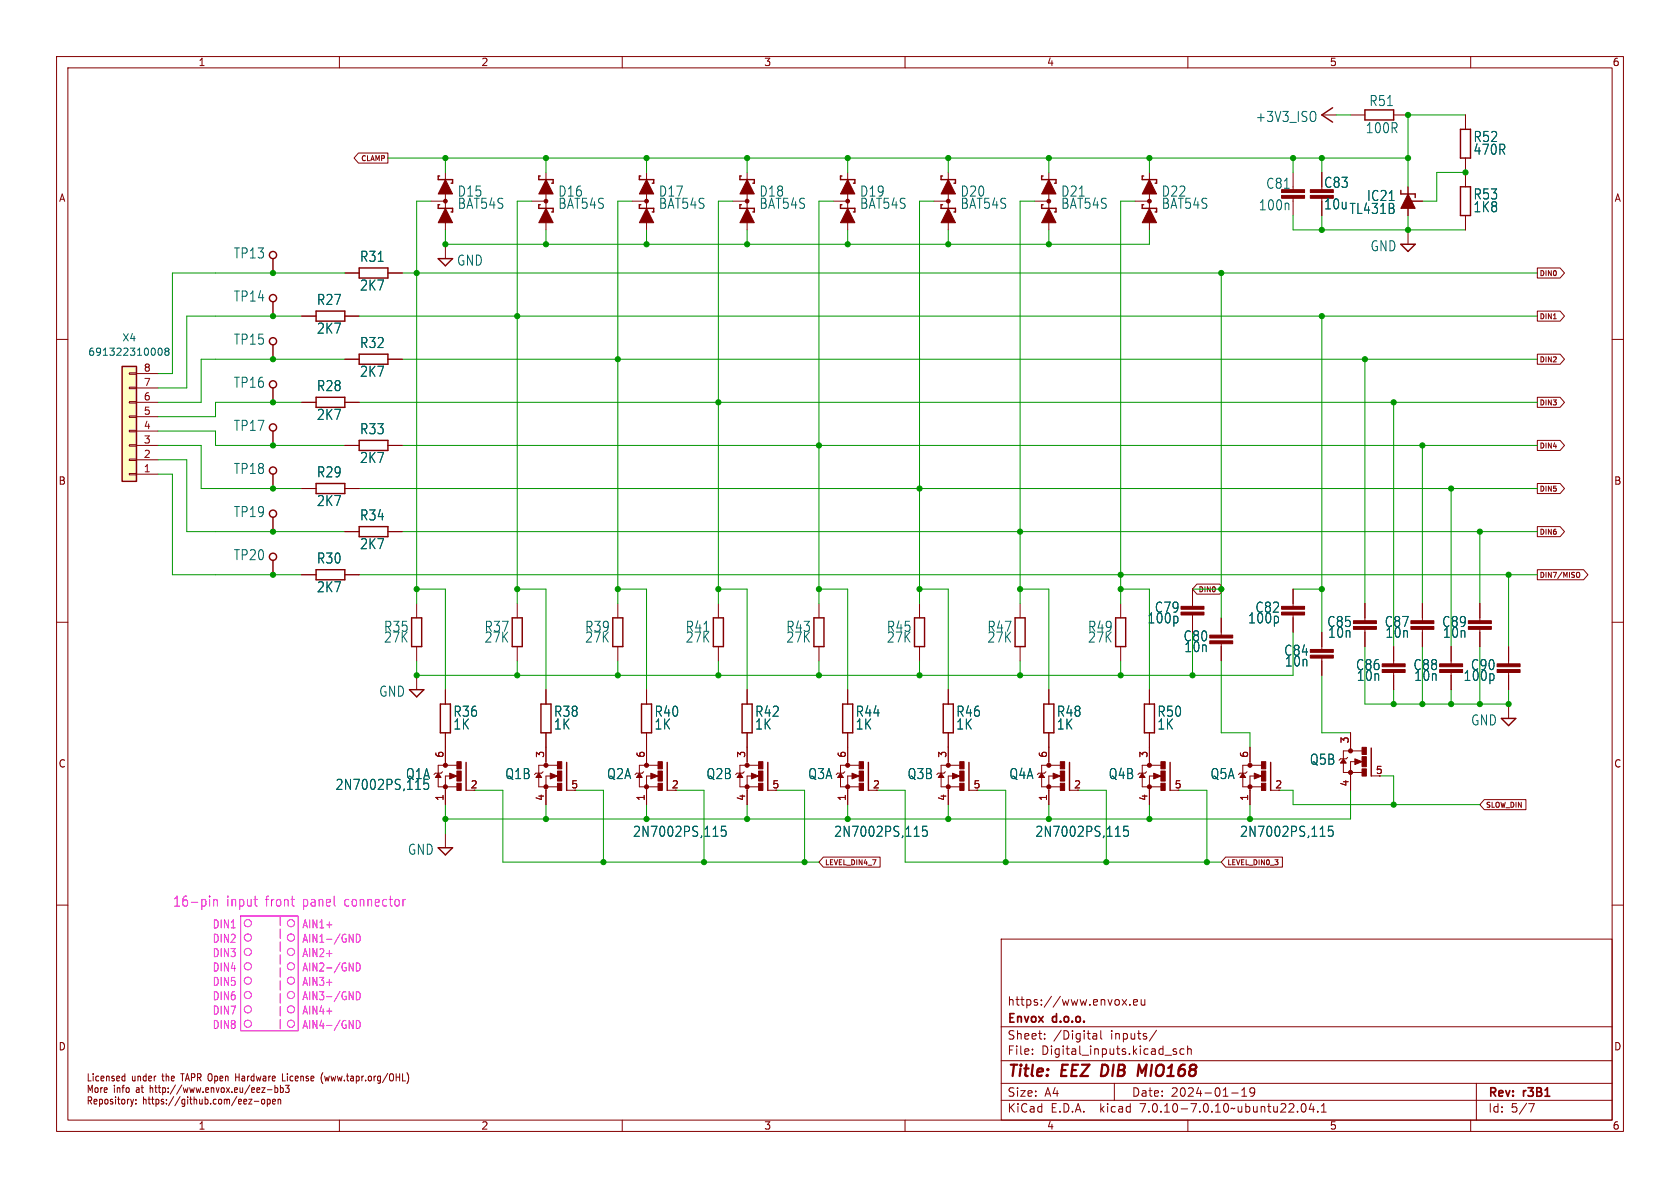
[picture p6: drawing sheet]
<svg xmlns="http://www.w3.org/2000/svg" width="297mm" height="210mm" viewBox="0 0 297 210" stroke-linecap="round" stroke-linejoin="round" font-family="sans-serif">
<g fill="none" stroke="#840000" stroke-width=".18">
<path d="M10 10h277v190h-277zM12 12h273v186h-273zM60 10v2M110 10v2M160 10v2M210 10v2M260 10v2M63.4 27.1h5.2v1.7h-5.2l-.8-.9zM76.2 35.6h2.5M78.7 30.5v10.1M94 35.6h2.5M96.5 30.5v10.1"/>
<path d="M111.8 35.6h2.5M114.3 30.5v10.1M129.5 35.6h2.6M132.1 30.5v10.1M147.3 35.6h2.6M149.9 30.5v10.1M165.1 35.6h2.5M167.6 30.5v10.1M182.9 35.6h2.5M185.4 30.5v10.1M200.7 35.6h2.5M203.2 30.5v10.1"/>
<path d="M228.6 30.5v3M228.6 35.1v3M233.7 20.3h2.5M233.7 30.5v2.5M238.8 20.3h2.5M246.4 20.3h2.5M248.9 33v5.1M248.9 35.6h2.6M259.1 20.3v2.6M259.1 27.9v5.1M259.1 38.1v2.5M10 60h2"/>
<path d="M48.3 55.9h.1M48.3 48.3h.1M53.3 55.9h2.6M61 55.9h2.5M61 48.3h2.5M68.6 48.3h2.5M78.7 43.2v2.5M248.9 40.6v2.6M271.8 55h4l.8 .9-.8 .9h-4zM271.8 47.4h4l.8 .9-.8 .8h-4zM274.6 56.3h.5M285 60h2"/>
<path d="M22.9 65.9h1.2v.3h-1.2zM22.9 68.5h1.2v.2h-1.2zM22.9 71h1.2v.2h-1.2zM22.9 73.5h1.2v.3h-1.2zM22.9 76.1h1.2v.2h-1.2zM22.9 78.6h1.2v.3h-1.2zM24.1 78.7h3.8M24.1 76.2h3.8M24.1 73.7h3.8M24.1 71.1h3.8M24.1 68.6h3.8M24.1 66h3.8"/>
<path d="M48.3 78.7h.1M48.3 71.1h.1M48.3 63.5h.1M53.3 71.1h2.6M61 78.7h2.5M61 71.1h2.5M61 63.5h2.5M68.6 78.7h2.5M68.6 63.5h2.5M271.8 70.2h4l.8 .9-.8 .9h-4zM271.8 62.6h4l.8 .9-.8 .9h-4zM271.8 77.9h4l.8 .8-.8 .9h-4z"/>
<path d="M22.9 81.2h1.2v.2h-1.2zM22.9 83.7h1.2v.2h-1.2zM24.1 83.8h3.8M24.1 81.3h3.8M48.3 86.4h.1M48.3 94h.1M53.3 86.4h2.6M61 94h2.5M61 86.4h2.5M68.6 94h2.5M271.8 93.1h4l.8 .9-.8 .9h-4zM271.8 85.5h4l.8 .9-.8 .8h-4z"/>
<path d="M10 110h2M48.3 101.6h.1M53.3 101.6h2.6M61 101.6h2.5M73.7 106.7v2.5M73.7 114.3v2.5M73.7 119.4v2.5M91.4 106.7v2.5M91.4 114.3v2.5M109.2 106.7v2.5M109.2 114.3v2.5M127 106.7v2.5"/>
<path d="M127 114.3v2.5M144.8 106.7v2.5M144.8 114.3v2.5M162.6 106.7v2.5M162.6 114.3v2.5M180.3 106.7v2.5M180.3 114.3v2.5M198.1 106.7v2.5M198.1 114.3v2.5M210.8 104.1v3.1M210.8 108.7v3.1M211.6 103.3h4l.8 .8-.8 .9h-4l-.8-.9z"/>
<path d="M215.9 109.2v3.1M215.9 113.8v3M228.6 104.1v3.1M228.6 108.7v3.1M233.7 111.8v3M233.7 116.3v3.1M241.3 106.7v3M241.3 111.3v3M246.4 114.3v3M246.4 118.9v3M251.5 106.7v3M251.5 111.3v3"/>
<path d="M256.5 114.3v3M256.5 118.9v3M261.6 106.7v3M261.6 111.3v3M266.7 114.3v3M266.7 118.9v3M271.8 100.7h8.2l.7 .9-.7 .9h-8.2zM278.8 101.2h.4l.1 .3-.1 .4-.1 .2-.3-.1M285 110h2M78.2 136.4l-.2 .3h-1l-.3 .2M78.7 121.9v2.6M78.7 129.5v5.8"/>
<path d="M79.6 137.2h-.9v5M80.7 135.3h-3.2v3.8h3.3M82.4 139.7h1.4M96 136.4l-.2 .3h-1.1l-.2 .2M96.5 121.9v2.6M96.5 129.5v5.8M97.4 137.2h-.9v5M98.5 135.3h-3.3v3.8h3.4M100.2 139.7h1.4M113.8 136.4l-.3 .3h-1l-.2 .2M114.3 121.9v2.6M114.3 129.5v5.8"/>
<path d="M115.2 137.2h-.9v5M116.3 135.3h-3.3v3.8h3.3M118 139.7h1.4M131.6 136.4l-.3 .3h-1l-.3 .2M132.1 121.9v2.6M132.1 129.5v5.8M133 137.2h-.9v5M134.1 135.3h-3.3v3.8h3.3M135.7 139.7h1.5M149.4 136.4l-.3 .3h-1l-.3 .2M149.9 121.9v2.6M149.9 129.5v5.8"/>
<path d="M150.7 137.2h-.8v5M151.9 135.3h-3.3v3.8h3.3M153.5 139.7h1.4M167.1 136.4l-.2 .3h-1l-.3 .2M167.6 121.9v2.6M167.6 129.5v5.8M168.5 137.2h-.9v5M169.6 135.3h-3.2v3.8h3.3M171.3 139.7h1.4M184.9 136.4l-.2 .3h-1.1l-.2 .2M185.4 121.9v2.6M185.4 129.5v5.8"/>
<path d="M186.3 137.2h-.9v5M187.4 135.3h-3.3v3.8h3.4M189.1 139.7h1.4M202.7 136.4l-.3 .3h-1l-.2 .2M203.2 121.9v2.6M203.2 129.5v5.8M204.1 137.2h-.9v5M205.2 135.3h-3.3v3.8h3.3M206.9 139.7h1.4M220.5 136.4l-.3 .3h-1l-.3 .2M221 132.1v3.2M221.9 137.2h-.9v5"/>
<path d="M223 135.3h-3.3v3.8h3.3M224.6 139.7h1.5M238.3 133.9l-.3 .2h-1l-.3 .3M238.8 129.5v3.2M239.6 134.6h-.8v5.1M240.8 132.7h-3.3v3.9h3.3M242.4 137.2h1.4M266.7 124.5v2.5M10 160h2M78.7 147.3v2.6M145.6 151.5h10v1.8h-10l-.8-.9zM216.7 151.5h10v1.8h-10l-.8-.9z"/>
<path d="M262.4 141.4h7.4v1.7h-7.4l-.8-.9zM285 160h2M177 166h108v32h-108zM198.4 176.7l.8 1M199.2 176.7l-.8 1M199.7 177.6v.1M200.4 177.2l.7-.1-.1-.3-.4-.1-.2 .2 .1 .7h.5M201.7 176.7l.1 .9 .4 .1 .2-.1M202.4 176.7v1M21.8 190.2l.3 .1M22.1 189.8v1.3M22.1 191l-.3 .1"/>
<path d="M23.1 194.3l.3 .9M23.4 195.2l-.1 .3M23.6 194.3l-.2 .9M24 195v.2M24 194.4v.1M41.7 189.8v1.3M41.7 190.4h.6M44 194.3h.5l-.5 .9h.5M44.9 194.7h.9M46.3 194.4l.3-.1 .2 .3v.3l-.2 .3-.3-.1-.1-.2zM47.3 192.6h.8M47.3 194.4l.3-.1 .2 .3-.1 .5h-.4"/>
<path d="M47.3 194.3v1.3M48.2 194.7l.5-.1v-.2l-.4-.1-.1 .2v.6h.5M48.6 191.9v1.2M48.6 192.3h.3l.2 .2-.1 .6h-.4M49.2 194.4l.1-.1 .3 .1v.8M49.2 194.3v.9M49.6 192.3h.3l.2 .2-.1 .6h-.4M49.6 191.9v1.2M49.9 189.8v1.3h.5M50.4 191.9h.7l-.3 .4 .3 .2v.5l-.2 .1-.5-.1M57.1 189.6a1.65 1.65 0 0 0 0 2M57.4 190.2l.2 .9"/>
<path d="M60 198v2M71.9 189.6a1.65 1.65 0 0 1 0 2M110 198v2M160 198v2M177 194.5h108M177 191.5h108M177 187.5h108M177 181.5h108M182.5 186.3v.1M182.5 185.5v.1M184.7 183.6v.1M184.7 182.8v.1"/>
<path d="M193.2 183.5l.2 .2 .5-.1M193.2 182.8h.6l.1 .9M193.9 183.1h-.5l-.2 .2M194.6 182.2v1.3l.2 .2M197 191.5v3M204.5 182.1l-1.3 2M206 186.5h1.1M208 185.5l-.4-.1-.2 .2 .1 .2 .5 .2v.3h-.6M209.3 185.5l-.4-.1-.3 .3v.4l.1 .2h.6M210 184.9v1.5M210 185.5l.2-.1 .3 .1 .1 .9M210 198v2"/>
<path d="M217.7 193.2h1.2M219.5 193.8h.9M219.5 192.7l.5-.4v1.5M221.8 192.9l-.3 .3h-.3l-.2-.3 .1-.5 .4-.1 .2 .1a.99 .99 0 0 1-.3 1.4h-.3M229.4 196.5v.1M230.2 195.2l.2-.1a.81 .81 0 0 1 .6 .6 .81 .81 0 0 1-.3 .8l-.2 .1a.81 .81 0 0 1-.3-1.4zM231.8 195l-.3 1.1h.9M232.2 195.6v1M233 196.5v.1M233.6 196.6h.9M233.6 195.5l.4-.4v1.5M260 198v2"/>
<path d="M261 191.5v6.5M270.2 195.1h1l-.6 1.5"/>
</g>
<path d="M194.9 188.2l-.3 2h.5M201.4 188.2l.4 1.4 .9-1.4" fill="none" stroke="#840000" stroke-width=".4"/>
<g fill="none" stroke="#840000" stroke-width=".25">
<path d="M235.6 19.1l-1.9 1.2 1.9 1.3M241.3 19.4h5.1v1.8h-5.1zM77.7 36.2h-.2v.6h2.5v.7h-.2M77.7 31.1h-.2v.7h2.5v.6h-.2M95.5 36.2h-.3v.6h2.6v.7h-.3M95.5 31.1h-.3v.7h2.6v.6h-.3M113.3 36.2h-.3v.6h2.6v.7h-.3M113.3 31.1h-.3v.7h2.6v.6h-.3M131.1 36.2h-.3v.6h2.5v.7h-.2M131.1 31.1h-.3v.7h2.5v.6h-.2M148.8 36.2h-.2v.6h2.5v.7h-.2M148.8 31.1h-.2v.7h2.5v.6h-.2"/>
<path d="M166.6 36.2h-.2v.6h2.5v.7h-.2M166.6 31.1h-.2v.7h2.5v.6h-.2M184.4 36.2h-.3v.6h2.6v.7h-.3M184.4 31.1h-.3v.7h2.6v.6h-.3M202.2 36.2h-.3v.6h2.6v.7h-.3M202.2 31.1h-.3v.7h2.6v.6h-.3M247.6 33.7v.6h2.6v.6M258.2 22.9h1.8v5h-1.8zM258.2 33h1.8v5.1h-1.8zM48.3 45.7v2.6M48.3 53.3v2.6M55.9 55h5.1v1.8h-5.1z"/>
<path d="M63.5 47.4h5.1v1.7h-5.1zM77.5 45.7h2.5l-1.3 1.3zM247.6 43.2h2.6l-1.3 1.3zM21.6 64.8h2.5v20.3h-2.5zM48.3 61v2.5M48.3 68.6v2.5M48.3 76.2v2.5M55.9 70.2h5.1v1.8h-5.1zM63.5 62.6h5.1v1.8h-5.1zM63.5 77.9h5.1v1.7h-5.1zM48.3 83.8v2.6M48.3 91.4v2.6"/>
<path d="M48.3 99.1v2.5M55.9 85.5h5.1v1.7h-5.1zM63.5 93.1h5.1v1.8h-5.1zM55.9 100.7h5.1v1.8h-5.1zM72.8 109.2h1.7v5.1h-1.7zM90.6 109.2h1.7v5.1h-1.7zM108.3 109.2h1.8v5.1h-1.8zM126.1 109.2h1.8v5.1h-1.8zM143.9 109.2h1.8v5.1h-1.8zM161.7 109.2h1.7v5.1h-1.7zM179.5 109.2h1.7v5.1h-1.7zM197.2 109.2h1.8v5.1h-1.8z"/>
<path d="M72.4 121.9h2.5l-1.2 1.3zM77.9 124.5h1.7v5h-1.7zM82.4 134.8v4.9M95.6 124.5h1.8v5h-1.8zM100.2 134.8v4.9M113.4 124.5h1.8v5h-1.8zM118 134.8v4.9M131.2 124.5h1.8v5h-1.8zM135.7 134.8v4.9M149 124.5h1.7v5h-1.7zM153.5 134.8v4.9M166.8 124.5h1.7v5h-1.7z"/>
<path d="M171.3 134.8v4.9M184.5 124.5h1.8v5h-1.8zM189.1 134.8v4.9M202.3 124.5h1.8v5h-1.8zM206.9 134.8v4.9M224.6 134.8v4.9M242.4 132.2v5M265.4 127h2.6l-1.3 1.3zM77.5 149.9h2.5l-1.3 1.2z"/>
<circle cx="48.3" cy="45.1" r=".63"/>
<circle cx="48.3" cy="52.7" r=".63"/>
<circle cx="48.3" cy="75.6" r=".63"/>
<circle cx="48.3" cy="67.9" r=".63"/>
<circle cx="48.3" cy="60.3" r=".63"/>
<circle cx="48.3" cy="98.4" r=".63"/>
<circle cx="48.3" cy="90.8" r=".63"/>
<circle cx="48.3" cy="83.2" r=".63"/>
</g>
<g fill="none" stroke="#006464" stroke-width=".18">
<path d="M232.4 19.8a1.43 1.43 0 0 1 0 1.6M28.1 61.6l.1-.1a.68 .68 0 0 1 .5 .7 .68 .68 0 0 1-.5 .6 .84 .84 0 0 1-.1-1.2zM29.4 62.1l-.3-.3 .3-.3h.2l.3 .3-.3 .3M29.4 62.1l-.3 .2 .1 .4 .2 .1 .4-.1 .1-.1v-.3l-.3-.2M29.4 62.1h.2M208.2 109.3v.6M226 109.3l-.1 .6M264.1 119.4l-.1 .7M73.5 139.5h.8M75.8 138.8l-.2 .7h-.5l-.2-.1M126.1 147.8h.8M128.3 146.1h-.7l-.1 .8 .2-.2 .5 .1 .2 .3-.1 .6-.2 .1h-.4l-.2-.1"/>
<path d="M161.6 147.8h.9M163.9 146.1h-.8v.8l.2-.2 .5 .1 .1 .3v.6l-.3 .1h-.3l-.2-.1M197.2 147.8h.9M199.4 146.1h-.7l-.1 .8 .2-.2 .5 .1 .2 .3-.1 .6-.2 .1h-.4l-.2-.1M233.4 147.8h.8M235.6 146.1h-.7l-.1 .8 .2-.2 .5 .1 .2 .3-.1 .6-.2 .1h-.4l-.2-.1"/>
</g>
<g fill="#840000" stroke="#840000" stroke-width=".18">
<path d="M187.5 138.5h.7v1.2h-.7z"/>
<path d="M187.5 136.3h.7v1.8h-.7z"/>
<path d="M187.5 134.6h.7v1.3h-.7z"/>
<path d="M186.2 136.7l1.3 .5-1.3 .5z"/>
<path d="M184.1 136.7l.6 .7h-1.1z"/>
<path d="M205.2 138.5h.8v1.2h-.8z"/>
<path d="M205.2 136.3h.8v1.8h-.8z"/>
<path d="M205.2 134.6h.8v1.3h-.8z"/>
<path d="M204 136.7l1.2 .5-1.2 .5z"/>
<path d="M201.9 136.7l.5 .7h-1z"/>
<path d="M151.9 138.5h.8v1.2h-.8z"/>
<path d="M151.9 136.3h.8v1.8h-.8z"/>
<path d="M151.9 134.6h.8v1.3h-.8z"/>
<path d="M150.6 136.7l1.3 .5-1.3 .5z"/>
<path d="M148.6 136.7l.5 .7h-1z"/>
<path d="M169.7 138.5h.7v1.2h-.7z"/>
<path d="M169.7 136.3h.7v1.8h-.7z"/>
<path d="M169.7 134.6h.7v1.3h-.7z"/>
<path d="M168.4 136.7l1.3 .5-1.3 .5z"/>
<path d="M166.4 136.7l.5 .7h-1z"/>
<path d="M134.1 138.5h.8v1.2h-.8z"/>
<path d="M134.1 136.3h.8v1.8h-.8z"/>
<path d="M134.1 134.6h.8v1.3h-.8z"/>
<path d="M132.8 136.7l1.3 .5-1.3 .5z"/>
<path d="M130.8 136.7l.5 .7h-1z"/>
<path d="M231.6 34.5h4.1v.6h-4.1z"/>
<path d="M231.6 33.5h4.1v.5h-4.1z"/>
<path d="M226.6 34.5h4v.6h-4z"/>
<path d="M226.6 33.5h4v.5h-4z"/>
<path d="M248.9 34.3l1.3 2.5h-2.6z"/>
<path d="M96.5 36.8l1.3 2.6h-2.6z"/>
<path d="M96.5 31.8l1.3 2.5h-2.6z"/>
<path d="M114.3 36.8l1.3 2.6h-2.6z"/>
<path d="M114.3 31.8l1.3 2.5h-2.6z"/>
<path d="M223 138.5h.8v1.2h-.8z"/>
<path d="M223 136.3h.8v1.8h-.8z"/>
<path d="M223 134.6h.8v1.3h-.8z"/>
<path d="M221.7 136.7l1.3 .5-1.3 .5z"/>
<path d="M219.7 136.7l.5 .7h-1z"/>
<path d="M213.9 113.3h4v.5h-4z"/>
<path d="M213.9 112.3h4v.5h-4z"/>
<path d="M249.4 110.7h4.1v.6h-4.1z"/>
<path d="M249.4 109.7h4.1v.5h-4.1z"/>
<path d="M226.6 108.2h4v.5h-4z"/>
<path d="M226.6 107.2h4v.5h-4z"/>
<path d="M259.6 110.7h4.1v.6h-4.1z"/>
<path d="M259.6 109.7h4.1v.5h-4.1z"/>
<path d="M239.3 110.7h4v.6h-4z"/>
<path d="M239.3 109.7h4v.5h-4z"/>
<path d="M208.8 108.2h4.1v.5h-4.1z"/>
<path d="M208.8 107.2h4.1v.5h-4.1z"/>
<path d="M231.6 115.8h4.1v.5h-4.1z"/>
<path d="M231.6 114.8h4.1v.5h-4.1z"/>
<path d="M240.8 135.9h.8v1.3h-.8z"/>
<path d="M240.8 133.8h.8v1.7h-.8z"/>
<path d="M240.8 132.1h.8v1.3h-.8z"/>
<path d="M239.5 134.1l1.3 .5-1.3 .6z"/>
<path d="M237.5 134.1l.5 .8h-1z"/>
<path d="M264.7 118.4h4v.5h-4z"/>
<path d="M264.7 117.3h4v.6h-4z"/>
<path d="M254.5 118.4h4.1v.5h-4.1z"/>
<path d="M254.5 117.3h4.1v.6h-4.1z"/>
<path d="M244.3 118.4h4.1v.5h-4.1z"/>
<path d="M244.3 117.3h4.1v.6h-4.1z"/>
<path d="M116.3 138.5h.8v1.2h-.8z"/>
<path d="M116.3 136.3h.8v1.8h-.8z"/>
<path d="M116.3 134.6h.8v1.3h-.8z"/>
<path d="M115.1 136.7l1.2 .5-1.2 .5z"/>
<path d="M113 136.7l.5 .7h-1z"/>
<path d="M98.6 138.5h.7v1.2h-.7z"/>
<path d="M98.6 136.3h.7v1.8h-.7z"/>
<path d="M98.6 134.6h.7v1.3h-.7z"/>
<path d="M97.3 136.7l1.3 .5-1.3 .5z"/>
<path d="M95.2 136.7l.6 .7h-1.1z"/>
<path d="M132.1 36.8l1.2 2.6h-2.5z"/>
<path d="M132.1 31.8l1.2 2.5h-2.5z"/>
<path d="M80.8 138.5h.7v1.2h-.7z"/>
<path d="M80.8 136.3h.7v1.8h-.7z"/>
<path d="M80.8 134.6h.7v1.3h-.7z"/>
<path d="M79.5 136.7l1.3 .5-1.3 .5z"/>
<path d="M77.5 136.7l.5 .7h-1z"/>
<path d="M185.4 36.8l1.3 2.6h-2.6z"/>
<path d="M185.4 31.8l1.3 2.5h-2.6z"/>
<path d="M149.9 36.8l1.2 2.6h-2.5z"/>
<path d="M149.9 31.8l1.2 2.5h-2.5z"/>
<path d="M78.7 36.8l1.3 2.6h-2.5z"/>
<path d="M78.7 31.8l1.3 2.5h-2.5z"/>
<path d="M203.2 36.8l1.3 2.6h-2.6z"/>
<path d="M203.2 31.8l1.3 2.5h-2.6z"/>
<path d="M167.6 36.8l1.3 2.6h-2.5z"/>
<path d="M167.6 31.8l1.3 2.5h-2.5z"/>
<circle cx="185.4" cy="139.1" r=".36"/>
<circle cx="185.4" cy="135.3" r=".36"/>
<circle cx="203.2" cy="139.1" r=".36"/>
<circle cx="203.2" cy="135.3" r=".36"/>
<circle cx="149.9" cy="139.1" r=".36"/>
<circle cx="149.9" cy="135.3" r=".36"/>
<circle cx="167.6" cy="139.1" r=".36"/>
<circle cx="167.6" cy="135.3" r=".36"/>
<circle cx="132.1" cy="139.1" r=".36"/>
<circle cx="132.1" cy="135.3" r=".36"/>
<circle cx="96.5" cy="35.6" r=".33"/>
<circle cx="114.3" cy="35.6" r=".33"/>
<circle cx="221" cy="139.1" r=".36"/>
<circle cx="221" cy="135.3" r=".36"/>
<circle cx="238.8" cy="136.6" r=".36"/>
<circle cx="238.8" cy="132.7" r=".36"/>
<circle cx="114.3" cy="139.1" r=".36"/>
<circle cx="114.3" cy="135.3" r=".36"/>
<circle cx="96.5" cy="139.1" r=".36"/>
<circle cx="96.5" cy="135.3" r=".36"/>
<circle cx="132.1" cy="35.6" r=".33"/>
<circle cx="78.7" cy="139.1" r=".36"/>
<circle cx="78.7" cy="135.3" r=".36"/>
<circle cx="185.4" cy="35.6" r=".33"/>
<circle cx="149.9" cy="35.6" r=".33"/>
<circle cx="78.7" cy="35.6" r=".33"/>
<circle cx="203.2" cy="35.6" r=".33"/>
<circle cx="167.6" cy="35.6" r=".33"/>
</g>
<path d="M21.6 64.8h2.5v20.3h-2.5z" fill="#ffffc2" stroke="#ffffc2" stroke-width=".18"/>
<g fill="none" stroke="#f0f" stroke-width=".18">
<path d="M37.1 158.4v.2M37.8 159v1.2M37.8 159.2a.37 .37 0 0 1 .6-.1v1.1M44.9 159h.6M51.5 159h.5M71.7 159l-.3 .1-.2 .2M42.5 161.9h10.2v20.3h-10.2zM45.3 160.2h.2M51.9 160.2h.1M63 165.2a.75 .75 0 0 1 .7 .5 .75 .75 0 0 1-.2 .8l-.5 .1zM63 170.2a.75 .75 0 0 1 .7 .5 .75 .75 0 0 1-.2 .9l-.5 .1zM63 175.3a.75 .75 0 0 1 .7 .5 .75 .75 0 0 1-.2 .9h-.5z"/>
<path d="M63 180.4a.75 .75 0 0 1 .7 .5 .75 .75 0 0 1-.2 .8l-.5 .1z"/>
<circle cx="43.8" cy="165.7" r=".63"/>
<circle cx="43.8" cy="175.9" r=".63"/>
<circle cx="43.8" cy="168.3" r=".63"/>
<circle cx="43.8" cy="163.2" r=".63"/>
<circle cx="43.8" cy="170.8" r=".63"/>
<circle cx="43.8" cy="178.4" r=".63"/>
<circle cx="43.8" cy="173.4" r=".63"/>
<circle cx="51.4" cy="178.4" r=".63"/>
<circle cx="51.4" cy="163.2" r=".63"/>
<circle cx="51.4" cy="173.4" r=".63"/>
<circle cx="51.4" cy="165.7" r=".63"/>
<circle cx="51.4" cy="170.8" r=".63"/>
<circle cx="51.4" cy="175.9" r=".63"/>
<circle cx="51.4" cy="168.3" r=".63"/>
<circle cx="43.8" cy="181" r=".63"/>
<circle cx="51.4" cy="181" r=".63"/>
</g>
<path d="M49.5 161.9v20.3" fill="none" stroke="#f0f" stroke-width=".18" stroke-dasharray="1.7 .6"/>
<g fill="none" stroke="#009600" stroke-width=".18">
<path d="M68.6 27.9h180.3M76.2 35.6h-2.5v71.1M78.7 27.9v2.6M94 35.6h-2.6v71.1M96.5 27.9v2.6M111.8 35.6h-2.6v71.1M114.3 27.9v2.6M129.5 35.6h-2.5v71.1M132.1 27.9v2.6M147.3 35.6h-2.5v71.1M149.9 27.9v2.6M165.1 35.6h-2.5v71.1"/>
<path d="M167.6 27.9v2.6M182.9 35.6h-2.6v71.1M185.4 27.9v2.6M200.7 35.6h-2.6v71.1M203.2 27.9v2.6M228.6 38.1v2.5h30.5M228.6 27.9v2.6M233.7 27.9v2.6M233.7 38.1v2.5M236.2 20.3h2.6M248.9 38.1v2.5M259.1 30.5h-5.1v5.1h-2.5"/>
<path d="M259.1 20.3h-10.2v12.7M53.3 55.9h-20.3v12.7h-5.1M61 48.3h-30.5v17.7h-2.6M63.5 55.9h208.3M71.1 48.3h200.7M78.7 40.6v2.6h124.5v-2.6M96.5 40.6v2.6M114.3 40.6v2.6M132.1 40.6v2.6M149.9 40.6v2.6M167.6 40.6v2.6M185.4 40.6v2.6"/>
<path d="M215.9 48.3v60.9M233.7 55.9v55.9M27.9 78.7h7.7v7.7h17.7M27.9 76.2h10.2v2.5h22.9M53.3 71.1h-15.2v2.6h-10.2M61 63.5h-25.4v7.6h-7.7M63.5 71.1h208.3M71.1 78.7h200.7M71.1 63.5h200.7M241.3 63.5v43.2M246.4 71.1v43.2M251.5 78.7v28"/>
<path d="M27.9 81.3h5.1v12.7h28M27.9 83.8h2.6v17.8h22.8M63.5 86.4h208.3M71.1 94h200.7M256.5 86.4v27.9M261.6 94v12.7M63.5 101.6h208.3M73.7 104.1h5v17.8M91.4 116.8v2.6M91.4 104.1h5.1v17.8M109.2 104.1h5.1v17.8M109.2 116.8v2.6"/>
<path d="M127 116.8v2.6M127 104.1h5.1v17.8M144.8 104.1h5.1v17.8M144.8 116.8v2.6M162.6 104.1h5v17.8M162.6 116.8v2.6M180.3 104.1h5.1v17.8M180.3 116.8v2.6M198.1 104.1h5.1v17.8M198.1 116.8v2.6M210.8 104.1h5.1M210.8 111.8v7.6"/>
<path d="M215.9 116.8v12.7h5.1v2.6M228.6 111.8v7.6h-154.9v-2.6M228.6 104.1h5.1M233.7 119.4v10.1h5.1M241.3 114.3v10.2h25.4v-2.6M251.5 114.3v10.2M261.6 114.3v10.2M266.7 101.6v12.7M83.8 139.7h5.1v12.7h55.9M101.6 139.7h5.1v12.7M119.4 139.7h5.1v12.7M137.2 139.7h5v12.7"/>
<path d="M154.9 139.7h5.1v12.7h55.9M172.7 139.7h5.1v12.7M190.5 139.7h5.1v12.7M208.3 139.7h5.1v12.7M226.1 139.7h2.5v2.5h33M238.8 139.7v5.1h-160.1M243.8 137.2h2.6v5M246.4 121.9v2.6M256.5 121.9v2.6M78.7 142.2v5.1M96.5 142.2v2.6M114.3 142.2v2.6"/>
<path d="M132.1 142.2v2.6M149.9 142.2v2.6M167.6 142.2v2.6M185.4 142.2v2.6M203.2 142.2v2.6M221 142.2v2.6"/>
</g>
<g fill="#009600" stroke="#009600" stroke-width=".18">
<circle cx="167.6" cy="43.2" r=".46"/>
<circle cx="167.6" cy="27.9" r=".46"/>
<circle cx="185.4" cy="27.9" r=".46"/>
<circle cx="185.4" cy="43.2" r=".46"/>
<circle cx="203.2" cy="27.9" r=".46"/>
<circle cx="162.6" cy="86.4" r=".46"/>
<circle cx="144.8" cy="78.7" r=".46"/>
<circle cx="149.9" cy="27.9" r=".46"/>
<circle cx="149.9" cy="43.2" r=".46"/>
<circle cx="228.6" cy="27.9" r=".46"/>
<circle cx="259.1" cy="30.5" r=".46"/>
<circle cx="233.7" cy="27.9" r=".46"/>
<circle cx="233.7" cy="40.6" r=".46"/>
<circle cx="248.9" cy="27.9" r=".46"/>
<circle cx="248.9" cy="20.3" r=".46"/>
<circle cx="180.3" cy="104.1" r=".46"/>
<circle cx="198.1" cy="119.4" r=".46"/>
<circle cx="198.1" cy="104.1" r=".46"/>
<circle cx="198.1" cy="101.6" r=".46"/>
<circle cx="210.8" cy="119.4" r=".46"/>
<circle cx="180.3" cy="94" r=".46"/>
<circle cx="144.8" cy="104.1" r=".46"/>
<circle cx="215.9" cy="104.1" r=".46"/>
<circle cx="221" cy="144.8" r=".46"/>
<circle cx="233.7" cy="104.1" r=".46"/>
<circle cx="246.4" cy="142.2" r=".46"/>
<circle cx="261.6" cy="124.5" r=".46"/>
<circle cx="266.7" cy="124.5" r=".46"/>
<circle cx="251.5" cy="124.5" r=".46"/>
<circle cx="256.5" cy="124.5" r=".46"/>
<circle cx="246.4" cy="124.5" r=".46"/>
<circle cx="195.6" cy="152.4" r=".46"/>
<circle cx="185.4" cy="144.8" r=".46"/>
<circle cx="149.9" cy="144.8" r=".46"/>
<circle cx="142.2" cy="152.4" r=".46"/>
<circle cx="203.2" cy="144.8" r=".46"/>
<circle cx="213.4" cy="152.4" r=".46"/>
<circle cx="177.8" cy="152.4" r=".46"/>
<circle cx="167.6" cy="144.8" r=".46"/>
<circle cx="261.6" cy="94" r=".46"/>
<circle cx="256.5" cy="86.4" r=".46"/>
<circle cx="246.4" cy="71.1" r=".46"/>
<circle cx="251.5" cy="78.7" r=".46"/>
<circle cx="248.9" cy="40.6" r=".46"/>
<circle cx="241.3" cy="63.5" r=".46"/>
<circle cx="233.7" cy="55.9" r=".46"/>
<circle cx="215.9" cy="48.3" r=".46"/>
<circle cx="266.7" cy="101.6" r=".46"/>
<circle cx="127" cy="71.1" r=".46"/>
<circle cx="109.2" cy="63.5" r=".46"/>
<circle cx="114.3" cy="27.9" r=".46"/>
<circle cx="114.3" cy="43.2" r=".46"/>
<circle cx="132.1" cy="27.9" r=".46"/>
<circle cx="132.1" cy="43.2" r=".46"/>
<circle cx="109.2" cy="119.4" r=".46"/>
<circle cx="48.3" cy="86.4" r=".46"/>
<circle cx="48.3" cy="101.6" r=".46"/>
<circle cx="48.3" cy="94" r=".46"/>
<circle cx="91.4" cy="104.1" r=".46"/>
<circle cx="127" cy="104.1" r=".46"/>
<circle cx="127" cy="119.4" r=".46"/>
<circle cx="73.7" cy="104.1" r=".46"/>
<circle cx="109.2" cy="104.1" r=".46"/>
<circle cx="48.3" cy="78.7" r=".46"/>
<circle cx="162.6" cy="104.1" r=".46"/>
<circle cx="162.6" cy="119.4" r=".46"/>
<circle cx="180.3" cy="119.4" r=".46"/>
<circle cx="144.8" cy="119.4" r=".46"/>
<circle cx="91.4" cy="119.4" r=".46"/>
<circle cx="73.7" cy="119.4" r=".46"/>
<circle cx="78.7" cy="144.8" r=".46"/>
<circle cx="124.5" cy="152.4" r=".46"/>
<circle cx="132.1" cy="144.8" r=".46"/>
<circle cx="114.3" cy="144.8" r=".46"/>
<circle cx="106.7" cy="152.4" r=".46"/>
<circle cx="96.5" cy="144.8" r=".46"/>
<circle cx="48.3" cy="55.9" r=".46"/>
<circle cx="48.3" cy="48.3" r=".46"/>
<circle cx="48.3" cy="71.1" r=".46"/>
<circle cx="48.3" cy="63.5" r=".46"/>
<circle cx="96.5" cy="43.2" r=".46"/>
<circle cx="96.5" cy="27.9" r=".46"/>
<circle cx="91.4" cy="55.9" r=".46"/>
<circle cx="78.7" cy="43.2" r=".46"/>
<circle cx="78.7" cy="27.9" r=".46"/>
<circle cx="73.7" cy="48.3" r=".46"/>
</g>
<g font-size="2.8" fill="#840000">
<text x="178" y="190.9">Title:</text>
<text x="187.7" y="190.9">EEZ</text>
<text x="195.5" y="190.9">DIB</text>
<text x="202.8" y="190.9">MIO168</text>
</g>
<g font-size="2.5" fill="#006464">
<text x="221.9" y="21.8">+3V3_ISO</text>
<text x="241.4" y="23.8">100R</text>
<text x="242" y="19">R51</text>
<text x="260.4" y="25.3">R52</text>
<text x="260.4" y="27.6">470R</text>
<text x="80.8" y="35">D15</text>
<text x="98.6" y="35">D16</text>
<text x="116.4" y="35">D17</text>
<text x="134.2" y="35">D18</text>
<text x="151.9" y="35">D19</text>
<text x="169.7" y="35">D20</text>
<text x="187.5" y="35">D21</text>
<text x="205.3" y="35">D22</text>
<text x="223.7" y="33.6">C81</text>
<text x="234" y="33.4">C83</text>
<text x="241.6" y="35.7">IC21</text>
<text x="260.4" y="35.5">R53</text>
<text x="80.8" y="37.1">BAT54S</text>
<text x="98.6" y="37.1">BAT54S</text>
<text x="116.4" y="37.1">BAT54S</text>
<text x="134.2" y="37.1">BAT54S</text>
<text x="151.9" y="37.1">BAT54S</text>
<text x="169.7" y="37.1">BAT54S</text>
<text x="187.5" y="37.1">BAT54S</text>
<text x="205.3" y="37.1">BAT54S</text>
<text x="222.5" y="37.4">100n</text>
<text x="238.5" y="38">TL431B</text>
<text x="260.4" y="37.7">1K8</text>
<text x="41.2" y="45.9">TP13</text>
<text x="63.6" y="46.5">R31</text>
<text x="80.7" y="47.2">GND</text>
<text x="242.2" y="44.6">GND</text>
<text x="41.2" y="53.5">TP14</text>
<text x="63.6" y="51.6">2K7</text>
<text x="55.9" y="54.1">R27</text>
<text x="55.9" y="59.2">2K7</text>
<text x="41.2" y="61.1">TP15</text>
<text x="63.6" y="61.7">R32</text>
<text x="41.2" y="68.8">TP16</text>
<text x="55.9" y="69.4">R28</text>
<text x="63.6" y="66.8">2K7</text>
<text x="41.2" y="76.4">TP17</text>
<text x="55.9" y="74.4">2K7</text>
<text x="63.6" y="77">R33</text>
<text x="63.6" y="82.1">2K7</text>
<text x="41.2" y="84">TP18</text>
<text x="55.9" y="84.6">R29</text>
<text x="55.9" y="89.7">2K7</text>
<text x="41.2" y="91.6">TP19</text>
<text x="63.6" y="92.2">R34</text>
<text x="41.2" y="99.2">TP20</text>
<text x="55.9" y="99.8">R30</text>
<text x="63.6" y="97.3">2K7</text>
<text x="55.9" y="104.9">2K7</text>
<text x="67.8" y="111.9">R35</text>
<text x="67.8" y="113.8">27K</text>
<text x="85.6" y="111.9">R37</text>
<text x="85.6" y="113.8">27K</text>
<text x="103.4" y="111.9">R39</text>
<text x="103.4" y="113.8">27K</text>
<text x="121.1" y="111.9">R41</text>
<text x="121.1" y="113.8">27K</text>
<text x="138.9" y="111.9">R43</text>
<text x="138.9" y="113.8">27K</text>
<text x="156.7" y="111.9">R45</text>
<text x="156.7" y="113.8">27K</text>
<text x="174.5" y="111.9">R47</text>
<text x="174.5" y="113.8">27K</text>
<text x="192.3" y="111.9">R49</text>
<text x="192.3" y="113.8">27K</text>
<text x="202.8" y="110.4">100p</text>
<text x="204.1" y="108.5">C79</text>
<text x="209.1" y="113.6">C80</text>
<text x="220.5" y="110.4">100p</text>
<text x="221.8" y="108.5">C82</text>
<text x="234.5" y="111.1">C85</text>
<text x="234.7" y="113">10n</text>
<text x="244.7" y="111.1">C87</text>
<text x="244.8" y="113">10n</text>
<text x="254.9" y="111.1">C89</text>
<text x="255" y="113">10n</text>
<text x="209.3" y="115.5">10n</text>
<text x="226.9" y="116.1">C84</text>
<text x="227.1" y="118">10n</text>
<text x="239.6" y="118.7">C86</text>
<text x="249.8" y="118.7">C88</text>
<text x="259.9" y="118.7">C90</text>
<text x="66.9" y="123.4">GND</text>
<text x="239.8" y="120.6">10n</text>
<text x="249.9" y="120.6">10n</text>
<text x="258.6" y="120.6">100p</text>
<text x="80.1" y="129.2">1K</text>
<text x="80.1" y="126.9">R36</text>
<text x="97.8" y="129.2">1K</text>
<text x="97.8" y="126.9">R38</text>
<text x="115.6" y="129.2">1K</text>
<text x="115.6" y="126.9">R40</text>
<text x="133.4" y="129.2">1K</text>
<text x="133.4" y="126.9">R42</text>
<text x="151.2" y="129.2">1K</text>
<text x="151.2" y="126.9">R44</text>
<text x="169" y="129.2">1K</text>
<text x="169" y="126.9">R46</text>
<text x="186.7" y="129.2">1K</text>
<text x="186.7" y="126.9">R48</text>
<text x="204.5" y="129.2">1K</text>
<text x="204.5" y="126.9">R50</text>
<text x="260" y="128.5">GND</text>
<text x="71.7" y="137.9">Q1A</text>
<text x="89.2" y="137.9">Q1B</text>
<text x="107.2" y="137.9">Q2A</text>
<text x="124.8" y="137.9">Q2B</text>
<text x="142.8" y="137.9">Q3A</text>
<text x="160.4" y="137.9">Q3B</text>
<text x="178.4" y="137.9">Q4A</text>
<text x="195.9" y="137.9">Q4B</text>
<text x="213.9" y="137.9">Q5A</text>
<text x="231.5" y="135.4">Q5B</text>
<text x="59.2" y="139.8">2N7002PS,115</text>
<text x="111.8" y="148.1">2N7002PS,115</text>
<text x="147.4" y="148.1">2N7002PS,115</text>
<text x="182.9" y="148.1">2N7002PS,115</text>
<text x="219.1" y="148.1">2N7002PS,115</text>
<text x="72" y="151.3">GND</text>
</g>
<text font-size="2.5" fill="#840000" x="234" y="37.2">10u</text>
<g font-size="2.5" fill="#f0f">
<text x="30.5" y="160.4">16-pin</text>
<text x="40" y="160.4">input</text>
<text x="47" y="160.4">front</text>
<text x="53.7" y="160.4">panel</text>
<text x="61.2" y="160.4">connector</text>
</g>
<g font-size="2.1" fill="#840000">
<text x="178" y="178">https://www.envox.eu</text>
<text x="178" y="184">Sheet:</text>
<text x="178" y="181.2">Envox</text>
<text x="186.2" y="181.2">d.o.o.</text>
<text x="186.2" y="184">/Digital</text>
<text x="196.4" y="184">inputs/</text>
<text x="178" y="186.7">File:</text>
<text x="184.1" y="186.7">Digital_inputs.kicad_sch</text>
<text x="178" y="196.9">KiCad</text>
<text x="178" y="194.1">Size:</text>
<text x="184.7" y="194.1">A4</text>
<text x="185.7" y="196.9">E.D.A.</text>
<text x="194.6" y="196.9">kicad</text>
<text x="200" y="194.1">Date:</text>
<text x="201.8" y="196.9">7.0.10-7.0.10~ubuntu22.04.1</text>
<text x="207" y="194.1">2024-01-19</text>
<text x="263" y="194.3">Rev:</text>
<text x="263" y="196.9">Id:</text>
<text x="267.1" y="196.9">5/7</text>
<text x="269.4" y="194.3">r3B1</text>
</g>
<g font-size="2" fill="#f0f">
<text x="37.5" y="164.2">DIN1</text>
<text x="37.5" y="166.8">DIN2</text>
<text x="53.3" y="166.8">AIN1-/GND</text>
<text x="53.3" y="164.2">AIN1+</text>
<text x="37.5" y="169.3">DIN3</text>
<text x="37.5" y="171.8">DIN4</text>
<text x="53.3" y="171.8">AIN2-/GND</text>
<text x="53.3" y="169.3">AIN2+</text>
<text x="37.5" y="179.5">DIN7</text>
<text x="37.5" y="174.4">DIN5</text>
<text x="37.5" y="176.9">DIN6</text>
<text x="53.3" y="179.5">AIN4+</text>
<text x="53.3" y="176.9">AIN3-/GND</text>
<text x="53.3" y="174.4">AIN3+</text>
<text x="37.5" y="182">DIN8</text>
<text x="53.3" y="182">AIN4-/GND</text>
</g>
<g font-size="1.8" fill="#840000">
<text x="35" y="11.9">1</text>
<text x="85" y="11.9">2</text>
<text x="135" y="11.9">3</text>
<text x="185" y="11.9">4</text>
<text x="235" y="11.9">5</text>
<text x="285" y="11.9">6</text>
<text x="10.3" y="35.9">A</text>
<text x="285.3" y="35.9">A</text>
<text x="10.3" y="85.9">B</text>
<text x="285.3" y="85.9">B</text>
<text x="10.3" y="135.9">C</text>
<text x="285.3" y="135.9">C</text>
<text x="10.3" y="185.9">D</text>
<text x="285.3" y="185.9">D</text>
<text x="15.2" y="191.2">Licensed</text>
<text x="23.3" y="191.2">under</text>
<text x="28.9" y="191.2">the</text>
<text x="32.5" y="191.2">TAPR Open</text>
<text x="42.5" y="191.2">Hardware</text>
<text x="51" y="191.2">License</text>
<text x="58.1" y="191.2">(www.tapr.org/OHL)</text>
<text x="15.2" y="193.3">More</text>
<text x="15.2" y="195.3">Repository:</text>
<text x="20.1" y="193.3">info</text>
<text x="24.3" y="193.3">at</text>
<text x="25.2" y="195.3">https://github.com/eez-open</text>
<text x="26.9" y="193.3">http://www.envox.eu/eez-bb3</text>
<text x="35" y="199.9">1</text>
<text x="85" y="199.9">2</text>
<text x="135" y="199.9">3</text>
<text x="185" y="199.9">4</text>
<text x="235" y="199.9">5</text>
<text x="285" y="199.9">6</text>
</g>
<g font-size="1.8" fill="#006464">
<text x="15.5" y="63.1">691322310008</text>
<text x="21.5" y="60.6">X4</text>
</g>
<g font-size="1.8" fill="#a90000">
<text x="25.3" y="65.8">8</text>
<text x="25.3" y="70.9">6</text>
<text x="25.3" y="68.3">7</text>
<text x="25.3" y="75.9">4</text>
<text x="25.3" y="73.4">5</text>
<text x="25.3" y="83.6">1</text>
<text x="25.3" y="81">2</text>
<text x="25.3" y="78.5">3</text>
<text x="238.5" y="131.5" transform="rotate(-90 238.5 131.5)">3</text>
<text x="78.5" y="134.1" transform="rotate(-90 78.5 134.1)">6</text>
<text x="96.3" y="134.1" transform="rotate(-90 96.3 134.1)">3</text>
<text x="114" y="134.1" transform="rotate(-90 114 134.1)">6</text>
<text x="131.8" y="134.1" transform="rotate(-90 131.8 134.1)">3</text>
<text x="149.6" y="134.1" transform="rotate(-90 149.6 134.1)">6</text>
<text x="167.4" y="134.1" transform="rotate(-90 167.4 134.1)">3</text>
<text x="185.2" y="134.1" transform="rotate(-90 185.2 134.1)">6</text>
<text x="202.9" y="134.1" transform="rotate(-90 202.9 134.1)">3</text>
<text x="220.7" y="134.1" transform="rotate(-90 220.7 134.1)">6</text>
<text x="243.1" y="136.9">5</text>
<text x="78.5" y="141.7" transform="rotate(-90 78.5 141.7)">1</text>
<text x="83.1" y="139.4">2</text>
<text x="96.3" y="141.7" transform="rotate(-90 96.3 141.7)">4</text>
<text x="100.9" y="139.4">5</text>
<text x="114" y="141.7" transform="rotate(-90 114 141.7)">1</text>
<text x="118.7" y="139.4">2</text>
<text x="131.8" y="141.7" transform="rotate(-90 131.8 141.7)">4</text>
<text x="136.5" y="139.4">5</text>
<text x="149.6" y="141.7" transform="rotate(-90 149.6 141.7)">1</text>
<text x="154.2" y="139.4">2</text>
<text x="167.4" y="141.7" transform="rotate(-90 167.4 141.7)">4</text>
<text x="172" y="139.4">5</text>
<text x="185.2" y="141.7" transform="rotate(-90 185.2 141.7)">1</text>
<text x="189.8" y="139.4">2</text>
<text x="202.9" y="141.7" transform="rotate(-90 202.9 141.7)">4</text>
<text x="207.6" y="139.4">5</text>
<text x="220.7" y="141.7" transform="rotate(-90 220.7 141.7)">1</text>
<text x="225.4" y="139.4">2</text>
<text x="238.5" y="139.1" transform="rotate(-90 238.5 139.1)">4</text>
</g>
<g font-size="1.2" fill="#840000">
<text x="63.7" y="28.7">CLAMP</text>
<text x="272.1" y="49">DIN0</text>
<text x="272.1" y="56.6">DIN1</text>
<text x="272.1" y="64.2">DIN2</text>
<text x="272.1" y="71.9">DIN3</text>
<text x="272.1" y="79.5">DIN4</text>
<text x="272.1" y="87.1">DIN5</text>
<text x="272.1" y="94.7">DIN6</text>
<text x="211.8" y="104.9">DIN0</text>
<text x="272.1" y="102.3">DIN7/MISO</text>
<text x="262.6" y="143">SLOW_DIN</text>
<text x="145.8" y="153.1">LEVEL_DIN4_7</text>
<text x="216.9" y="153.1">LEVEL_DIN0_3</text>
</g>
</svg>
